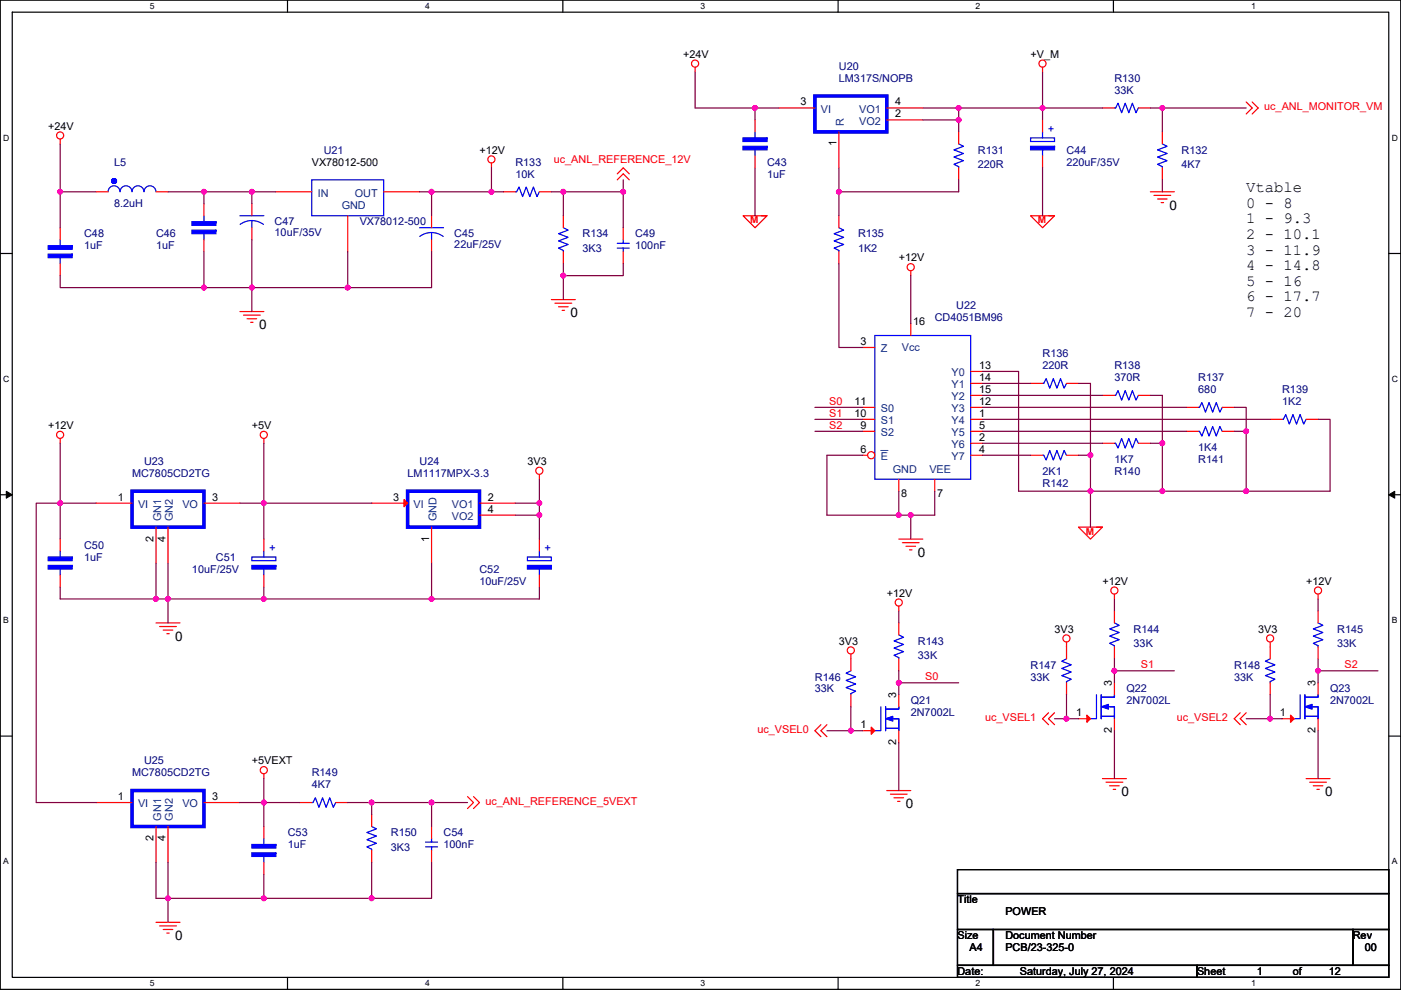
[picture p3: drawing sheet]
<svg xmlns="http://www.w3.org/2000/svg" width="297mm" height="210mm" viewBox="0 0 297 210" stroke-linecap="round" stroke-linejoin="round" font-family="sans-serif">
<path d="M.1 0h296.9v209.8h-296.9zM2.6 2.6h291.8v204.7h-291.8z" fill="none" stroke="#000" stroke-width=".25"/>
<g fill="#fff">
<path d="M31.8 .3h1v2h-1z"/>
<path d="M31.8 207.6h1v2h-1z"/>
</g>
<path d="M61 0v2.6M61 207.3v2.5" fill="none" stroke="#000" stroke-width=".25"/>
<g fill="#fff">
<path d="M90.1 .3h1v2h-1z"/>
<path d="M90.1 207.6h1v2h-1z"/>
</g>
<path d="M119.3 0v2.6M119.3 207.3v2.5" fill="none" stroke="#000" stroke-width=".25"/>
<g fill="#fff">
<path d="M148.5 .3h1v2h-1z"/>
<path d="M148.5 207.6h1v2h-1z"/>
</g>
<path d="M177.7 0v2.6M177.7 207.3v2.5" fill="none" stroke="#000" stroke-width=".25"/>
<g fill="#fff">
<path d="M206.9 .3h1v2h-1z"/>
<path d="M206.9 207.6h1v2h-1z"/>
</g>
<path d="M236.1 0v2.6M236.1 207.3v2.5" fill="none" stroke="#000" stroke-width=".25"/>
<g fill="#fff">
<path d="M265.2 .3h1v2h-1z"/>
<path d="M265.2 207.6h1v2h-1z"/>
<path d="M.7 28.2h1.3v2h-1.3z"/>
<path d="M295.1 28.2h1.3v2h-1.3z"/>
<path d="M.7 79.4h1.3v2h-1.3z"/>
<path d="M295.1 79.4h1.3v2h-1.3z"/>
</g>
<path d="M.1 53.8h2.5M294.4 53.8h2.6" fill="none" stroke="#000" stroke-width=".25"/>
<g fill="#fff">
<path d="M.7 130.5h1.2v2.1h-1.2z"/>
<path d="M295.1 130.5h1.2v2.1h-1.2z"/>
</g>
<path d="M.1 104.9h2.5M294.4 104.9h2.6" fill="none" stroke="#000" stroke-width=".25"/>
<path d="M1.3 104.2l1.3 .7-1.3 .8zM294.4 104.9l1.3-.7v1.5z" fill="#000" stroke="#000" stroke-width=".21"/>
<g fill="#fff">
<path d="M.7 181.7h1.2v2h-1.2z"/>
<path d="M295.1 181.7h1.2v2h-1.2z"/>
</g>
<path d="M.1 156.1h2.5M294.4 156.1h2.6M203 184.4h91.4v5.1h-91.4zM203 189.5h91.4v7.6h-91.4zM203 197.1h7.6v7.7h-7.6zM210.6 197.1h76.2v7.7h-76.2zM286.8 197.1h7.6v7.7h-7.6zM203 204.8h50.8v2.5h-50.8zM253.8 204.8h40.6v2.5h-40.6z" fill="none" stroke="#000" stroke-width=".25"/>
<g fill="none" stroke="#f00" stroke-width=".25">
<path d="M147.4 14.3v1M221 14.3v1M12.8 29.5v1M104.2 34.6v1M130.9 36.9l1.2-1.3 1.3 1.3M130.9 38.1l1.2-1.2 1.3 1.2M160.1 33.1v2.5M160.1 25.4v2.6M165.2 22.9h7.6M177.9 28v7.6M188 22.9h7.6M188 25.4h7.6"/>
<path d="M221 33.1v2.5M221 25.4v2.6M233.7 22.9h2.6M241.4 22.9h2.5M264.2 21.6l1.3 1.3-1.3 1.3M265.5 21.6l1.3 1.3-1.3 1.3M12.8 55.9v2.6M12.8 48.3v2.5M20.4 40.7h2.5M33.1 40.7h2.5M53.4 43.2v2.6M53.4 48.3v2.5"/>
<path d="M58.5 40.7h7.6M73.7 45.8v7.6M81.3 40.7h7.7M106.7 40.7h2.6M114.4 40.7h2.5M132.1 48.3v2.5M132.1 53.4v2.5M157.5 45.8h5.1l-2.5 2.5zM161.4 45.8h1.2M177.9 45.8v2.5M177.9 53.4v2.5M193.1 57.4v1.1"/>
<path d="M218.5 45.8h5.1l-2.6 2.5zM222.3 45.8h1.3M243.9 40.7h5.1M244.7 41.4h3.5M245.4 42.2h2.1M246.2 43h.5M50.9 66.1h5M51.6 66.8h3.6M52.4 67.6h2M53.1 68.4h.6M116.9 63.5h5.1M117.7 64.3h3.5"/>
<path d="M118.4 65.1h2.1M119.2 65.8h.5M182.9 73.7h2.6M193.1 68.6v2.6M205.8 78.8h2.5M12.8 93v1M55.9 93v1M182.9 91.5h2.6M182.9 88.9h2.6M182.9 86.4h2.6M205.8 81.3h2.5M205.8 83.9h2.5"/>
<path d="M205.8 86.4h2.5M205.8 88.9h2.5M205.8 91.5h2.5M205.8 94h2.5M205.8 96.6h2.5M218.5 81.3h2.5M218.5 96.6h2.5M226.1 81.3h2.6M226.1 96.6h2.6M233.7 83.9h2.6M233.7 94h2.6M241.4 83.9h2.5"/>
<path d="M241.4 94h2.5M251.5 91.5h2.6M251.5 86.4h2.6M259.1 91.5h2.6M259.1 86.4h2.6M12.8 114.3v2.6M78.8 106.7h7.6M91.5 111.8v7.6M101.7 106.7h7.6M101.7 109.3h7.6M114.4 100.6v1M114.4 114.3v2.6"/>
<path d="M190.6 114.3h5M190.6 101.6v2.6M191.3 115.1h3.6M192.1 115.9h2M192.8 116.6h.6M198.2 101.6v2.6M228.7 111.8h5l-2.5 2.5zM232.5 111.8h1.2M12.8 122v2.5M33.1 132.1h5.1M33.8 132.9h3.6M34.6 133.6h2"/>
<path d="M35.4 134.4h.5M114.4 122v2.5M180.4 138.7v3.6M190.6 128.6v1M190.6 132.1v2.6M190.6 139.7v2.6M226.1 136.2v3.5M236.3 129.6v2.5M236.3 137.2v2.5M236.3 126v1M269.3 136.2v1M279.5 126v1"/>
<path d="M279.5 129.6v2.5M279.5 137.2v2.5M174.1 153.7l-1.3 1.3 1.3 1.3M175.3 153.7l-1.2 1.3 1.2 1.3M180.4 147.4v2.5M182.9 155h2.6M190.6 155v2.5M190.6 147.4v2.5M222.3 151.2l-1.3 1.2 1.3 1.3M223.6 151.2l-1.3 1.2 1.3 1.3M226.1 144.8v2.6M228.7 152.4h2.5"/>
<path d="M236.3 152.4v2.6M236.3 144.8v2.6M263 151.2l-1.3 1.2 1.3 1.3M264.2 151.2l-1.2 1.2 1.2 1.3M20.4 170.2h7.6M33.1 175.3v7.6M35.6 175.3v7.6M43.2 170.2h7.7M55.9 164.1v1M55.9 175.3v2.5M99.1 169l1.3 1.2-1.3 1.3M100.4 169l1.3 1.2-1.3 1.3"/>
<path d="M188 167.7h5.1M188.8 168.4h3.5M189.5 169.2h2.1M190.3 170h.5M233.7 165.1h5.1M234.5 165.9h3.6M235.3 166.7h2M236 167.4h.5M276.9 165.1h5.1M277.7 165.9h3.5M278.4 166.7h2.1M279.2 167.4h.5"/>
<path d="M33.1 195.6h5.1M33.8 196.4h3.6M34.6 197.1h2M35.4 197.9h.5M55.9 182.9v2.6"/>
<circle cx="147.4" cy="13.5" r=".76"/>
<circle cx="221" cy="13.5" r=".76"/>
<circle cx="12.7" cy="28.7" r=".76"/>
<circle cx="104.2" cy="33.8" r=".76"/>
<circle cx="193.1" cy="56.7" r=".76"/>
<circle cx="12.7" cy="92.2" r=".76"/>
<circle cx="55.9" cy="92.2" r=".76"/>
<circle cx="114.3" cy="99.9" r=".76"/>
<circle cx="180.4" cy="138" r=".76"/>
<circle cx="190.5" cy="127.8" r=".76"/>
<circle cx="226.1" cy="135.4" r=".76"/>
<circle cx="236.3" cy="125.3" r=".76"/>
<circle cx="269.3" cy="135.4" r=".76"/>
<circle cx="279.4" cy="125.3" r=".76"/>
<circle cx="55.9" cy="163.4" r=".76"/>
</g>
<g fill="#00f" stroke="#00f" stroke-width=".25">
<path d="M218.5 31v.8h5.1v-.8z" fill-rule="evenodd"/>
<path d="M111.8 119.9v.8h5.1v-.8z" fill-rule="evenodd"/>
<path d="M10.2 53.9v.8h5.1v-.8z" fill-rule="evenodd"/>
<path d="M10.2 52.1v.8h5.1v-.8z" fill-rule="evenodd"/>
<path d="M157.5 31v.8h5.1v-.8z" fill-rule="evenodd"/>
<path d="M157.5 29.3v.7h5.1v-.7z" fill-rule="evenodd"/>
<path d="M233.5 149.9l1.5-.5v1z" fill-rule="evenodd"/>
<path d="M10.2 119.9v.8h5.1v-.8z" fill-rule="evenodd"/>
<path d="M10.2 118.2v.7h5.1v-.7z" fill-rule="evenodd"/>
<path d="M187.8 152.4l1.5-.5v1.1z" fill-rule="evenodd"/>
<path d="M53.4 180.9v.8h5.1v-.8z" fill-rule="evenodd"/>
<path d="M53.4 179.1v.8h5.1v-.8z" fill-rule="evenodd"/>
</g>
<g fill="none" stroke="#00f" stroke-width=".25">
<path d="M23.7 38.1l.2-.2h.5l-.5 1M23.7 38.1v.6l.2 .2M23.7 38.1l1 .6M23.9 37.9l.5 1M23.9 38.9h.5M24.4 37.9l.3 .2v.6M24.7 38.1l-1 .6M24.7 38.7l-.3 .2M66.1 38.1h15.2v7.7h-15.2zM160.1 28v1.3M160.1 31.5v1.6M218.5 29.3h5.1v.7h-5.1z"/>
<path d="M221 28v1.3M221 31.5v1.6M236.3 22.9h.2l.5-1 .8 2 .8-2 .7 2 .8-2 .8 2 .5-1M12.8 50.8v1.3M12.8 54.4v1.5M22.9 40.7a1.26 1.26 0 0 1 1.3-1.3 1.26 1.26 0 0 1 1.2 1.3 1.27 1.27 0 0 1 1.3-1.3 1.27 1.27 0 0 1 1.3 1.3 1.27 1.27 0 0 1 1.2-1.3 1.27 1.27 0 0 1 1.3 1.3 1.27 1.27 0 0 1 1.3-1.3 1.27 1.27 0 0 1 1.3 1.3M50.9 45.8h5M50.9 47.6a4.1 4.1 0 0 1 5 0M53.4 46.8v1.5M109.3 40.7h.2l.5-1 .8 2 .8-2 .7 2 .8-2 .8 2 .5-1M130.9 51.6h2.5M130.9 52.6h2.5"/>
<path d="M132.1 52.6v.8M132.1 50.8v.8M177.9 48.3l1 .5-2.1 .8 2.1 .7-2.1 .8 2.1 .8-2.1 .7 1.1 .5v.3M185.5 71.2h20.3v30.4h-20.3zM221 81.3h.3l.5-1 .8 2 .7-2 .8 2 .8-2 .7 2 .5-1M221 96.6h.3l.5 1 .8-2.1 .7 2.1 .8-2.1 .8 2.1 .7-2.1 .5 1.1M236.3 83.9h.2l.5-1.1 .8 2.1 .8-2.1 .7 2.1 .8-2.1 .8 2.1 .5-1M236.3 94h.2l.5 1 .8-2 .8 2 .7-2 .8 2 .8-2 .5 1M254.1 91.5h.2l.5 1 .8-2 .7 2 .8-2 .8 2 .7-2 .5 1M254.1 86.4h.2l.5-1 .8 2 .7-2 .8 2 .8-2 .7 2 .5-1M12.8 116.9v1.3M111.8 118.2h5.1v.7h-5.1z"/>
<path d="M114.4 116.9v1.3M12.8 120.4v1.6M114.4 120.4v1.6M190.6 134.7l1 .5-2.1 .7 2.1 .8-2.1 .8 2.1 .7-2.1 .8 1.1 .5v.2M226.1 139.7l-1 .6 2 .7-2 .8 2 .7-2 .8 2 .8-1 .5v.2M236.3 132.1l1 .5-2 .8 2 .8-2 .7 2 .8-2 .7 1 .5v.3M279.5 132.1l1 .5-2.1 .8 2.1 .8-2.1 .7 2.1 .8-2.1 .7 1.1 .5v.3M180.4 142.3l-1 .5 2 .8-2 .7 2 .8-2 .7 2 .8-1 .5v.3M186.7 149.9v5.1h-1.2M187.8 149.9v5.1M187.8 154.5h2.8M188 154.5h2.3"/>
<path d="M188 150.4h2.6v-.5v.5h-2.8M189 152.4h1.6v2.6v-2.6h-1.1M232.5 147.4v5h-1.3M233.5 147.4v5M233.5 151.9h2.8M233.7 151.9h2.3M233.7 147.9h2.6v-.5v.5h-2.8M234.8 149.9h1.5v2.5v-2.5h-1M55.9 177.8v1.3M55.9 181.4v1.5"/>
</g>
<path d="M172.8 20.4h15.2v7.6h-15.2zM86.4 104.2h15.3v7.6h-15.3zM28 167.7h15.2v7.6h-15.2z" fill="none" stroke="#00f" stroke-width=".76"/>
<g fill="#f00" stroke="#f00" stroke-width=".25">
<path d="M85.7 106l.7 .7-.7 .8z"/>
<path d="M230.4 151.7l.8 .7-.8 .8z"/>
<path d="M184.7 154.2l.8 .8-.8 .7z"/>
</g>
<circle cx="184.7" cy="96.5" r=".76" fill="#fff" stroke="#f00" stroke-width=".25"/>
<g fill="none" stroke="#f00" stroke-width=".25">
<path d="M203.3 28v2.5M203.3 35.6v2.5M246.4 28v2.5M246.4 35.6v2.5M43.2 50.8v2.6M43.2 43.2v2.6M91.5 45.8v2.5M91.5 50.8v2.6M119.4 45.8v2.5M119.4 53.4v2.5M182.9 96.6h1.1M269.3 88.9h2.5"/>
<path d="M276.9 88.9h2.6M20.4 106.7h7.6M33.1 111.8v7.6M35.6 111.8v7.6M43.2 106.7h7.7M55.9 114.3v2.6M55.9 122v2.5M269.3 137.2v2.5M269.3 144.8v2.6M271.8 152.4h2.6M279.5 152.4v2.6M279.5 144.8v2.6"/>
<path d="M63.6 170.2h2.5M71.2 170.2h2.5M78.8 172.8v2.5M91.5 175.3v2.5M78.8 180.4v2.5M91.5 180.4v2.5"/>
</g>
<path d="M186.7 95.5h1.6" fill="none" stroke="#004080" stroke-width=".21"/>
<g fill="none" stroke="#00f" stroke-width=".25">
<path d="M203.3 30.5l1 .5-2.1 .8 2.1 .8-2.1 .7 2.1 .8-2.1 .7 1.1 .5v.3M246.4 30.5l1.1 .5-2.1 .8 2.1 .8-2.1 .7 2.1 .8-2.1 .7 1 .5v.3M43.2 45.8v1.2M43.2 49.3v1.5M89 48.3h5M89 50.1a4.1 4.1 0 0 1 5 0M91.5 49.3v1.5M119.4 48.3l1.1 .5-2.1 .8 2.1 .7-2.1 .8 2.1 .8-2.1 .7 1 .5v.3M271.8 88.9h.3l.5-1 .8 2.1 .7-2.1 .8 2.1 .8-2.1 .7 2.1 .5-1.1M53.4 118.2h5.1v.7h-5.1zM55.9 116.9v1.3M55.9 120.4v1.6"/>
<path d="M269.3 139.7l-1 .6 2 .7-2 .8 2 .7-2 .8 2 .8-1 .5v.2M275.6 147.4v5h-1.2M276.7 147.4v5M276.7 151.9h2.8M276.9 151.9h2.3M276.9 147.9h2.6v-.5v.5h-2.8M277.9 149.9h1.6v2.5v-2.5h-1.1M66.1 170.2h.3l.5-1 .7 2 .8-2 .7 2 .8-2 .8 2 .5-1M78.8 175.3l1 .5-2 .8 2 .7-2 .8 2 .8-2 .7 1 .5v.3M90.2 178.6h2.6M90.2 179.6h2.6M91.5 179.6v.8"/>
<path d="M91.5 177.8v.8"/>
</g>
<g fill="#00f" stroke="#00f" stroke-width=".25">
<path d="M53.4 119.9v.8h5.1v-.8z" fill-rule="evenodd"/>
<path d="M40.7 48.8v.8h5.1v-.8z" fill-rule="evenodd"/>
<path d="M40.7 47v.8h5.1v-.8z" fill-rule="evenodd"/>
<path d="M276.7 149.9l1.5-.5v1z" fill-rule="evenodd"/>
</g>
<path d="M28 104.2h15.2v7.6h-15.2z" fill="none" stroke="#00f" stroke-width=".76"/>
<path d="M273.6 151.7l.8 .7-.8 .8z" fill="#f00" stroke="#f00" stroke-width=".25"/>
<g fill="none" stroke="#800040" stroke-width=".25">
<path d="M147.4 15.3v7.6h12.7M221 15.3v10.1M12.8 30.5v10.2M104.2 35.6v5.1M132.1 38.1v2.6M160.1 22.9h5.1M160.1 22.9v2.5M160.1 35.6v10.2M177.9 35.6v5.1M195.6 25.4h7.7M195.6 22.9h7.7M203.3 25.4v2.6"/>
<path d="M203.3 22.9v2.5M203.3 38.1v2.6h-25.4M221 35.6v10.2M233.7 22.9h-30.4M243.9 22.9h2.5v5.1M246.4 22.9h17.8M246.4 38.1v2.6M12.8 40.7h7.6M12.8 58.5v2.5h30.4M12.8 40.7v7.6M35.6 40.7h7.6M43.2 40.7v2.5"/>
<path d="M43.2 53.4v7.6M43.2 40.7h10.2M53.4 40.7h5.1M53.4 40.7v2.5M53.4 50.8v10.2M73.7 53.4v7.6M89 40.7h2.5M91.5 53.4v7.6h-17.8M91.5 40.7h12.7M91.5 40.7v5.1M104.2 40.7h2.5M116.9 40.7h2.5"/>
<path d="M119.4 40.7v5.1M119.4 40.7h12.7M119.4 55.9v2.6M119.4 58.5v5M132.1 40.7v7.6M132.1 55.9v2.6h-12.7M177.9 55.9v17.8h5M177.9 40.7v5.1M193.1 58.5v10.1M43.2 61h10.2M53.4 61h20.3M53.4 61v5.1"/>
<path d="M208.3 78.8h7.7v25.4h15.2v7.6M12.8 94v12.7M55.9 94v12.7M172.8 86.4h10.1M172.8 91.5h10.1M172.8 88.9h10.1M182.9 96.6h-7.6v12.7h15.3M208.3 96.6h10.2M208.3 83.9h25.4M208.3 94h25.4M208.3 86.4h43.2M208.3 91.5h43.2"/>
<path d="M208.3 88.9h61M208.3 81.3h10.2M228.7 96.6h2.5v7.6h15.2M228.7 81.3h2.5v15.3M243.9 94h2.5v10.2M243.9 83.9h2.5v10.1M261.7 86.4h2.5v5.1M261.7 91.5h2.5M279.5 88.9h2.5v15.3h-17.8v-12.7M12.8 106.7h7.6M12.8 106.7v7.6M12.8 106.7h-5.1v63.5h12.7"/>
<path d="M33.1 119.4v7.6M35.6 119.4v7.6M50.9 106.7h5M55.9 106.7v7.6M55.9 106.7h22.9M91.5 119.4v7.6M109.3 109.3h5.1M109.3 106.7h5.1M114.4 109.3v5M114.4 101.6v5.1M114.4 106.7v2.6M190.6 104.2v5.1"/>
<path d="M190.6 109.3h2.5M193.1 109.3v5M198.2 104.2v5.1h-5.1M246.4 104.2h17.8M12.8 124.5v2.5h20.3M33.1 127h2.5M35.6 127h20.3M35.6 127v5.1M55.9 127h35.6M55.9 124.5v2.5M114.4 124.5v2.5h-22.9M190.6 129.6v2.5"/>
<path d="M236.3 127v2.6M236.3 139.7v2.6M279.5 127v2.6M279.5 139.7v2.6M175.3 155h5.1M180.4 155h2.5M180.4 149.9v5.1M190.6 142.3v2.5M190.6 144.8v2.6M190.6 157.5v10.2M190.6 144.8h12.7M223.6 152.4h2.5"/>
<path d="M226.1 147.4v5M226.1 152.4h2.6M236.3 142.3v2.5M236.3 155v10.1M236.3 142.3h12.7M264.2 152.4h5.1M269.3 147.4v5M269.3 152.4h2.5M279.5 155v10.1M279.5 142.3h12.7M279.5 142.3v2.5M50.9 170.2h5"/>
<path d="M55.9 165.1v5.1M55.9 170.2v5.1M55.9 170.2h7.7M73.7 170.2h5.1v2.6M78.8 170.2h12.7M99.1 170.2h-7.6v5.1M33.1 182.9v7.6h2.5M35.6 182.9v7.6M35.6 190.5v5.1M35.6 190.5h20.3M55.9 190.5h22.9M55.9 185.5v5"/>
<path d="M78.8 182.9v7.6M91.5 182.9v7.6h-12.7"/>
</g>
<g fill="#f0f" stroke="#f0f" stroke-width=".25">
<circle cx="203.2" cy="25.4" r=".5"/>
<circle cx="203.2" cy="22.9" r=".5"/>
<circle cx="177.8" cy="40.7" r=".5"/>
<circle cx="190.5" cy="109.2" r=".5"/>
<circle cx="193.1" cy="109.2" r=".5"/>
<circle cx="246.4" cy="94" r=".5"/>
<circle cx="264.2" cy="104.2" r=".5"/>
<circle cx="246.4" cy="104.2" r=".5"/>
<circle cx="264.2" cy="91.5" r=".5"/>
<circle cx="231.2" cy="96.5" r=".5"/>
<circle cx="231.2" cy="104.2" r=".5"/>
<circle cx="236.3" cy="142.3" r=".5"/>
<circle cx="226.1" cy="152.4" r=".5"/>
<circle cx="279.4" cy="142.3" r=".5"/>
<circle cx="269.3" cy="152.4" r=".5"/>
<circle cx="190.5" cy="144.8" r=".5"/>
<circle cx="43.2" cy="40.7" r=".5"/>
<circle cx="53.4" cy="40.7" r=".5"/>
<circle cx="43.2" cy="61" r=".5"/>
<circle cx="53.4" cy="61" r=".5"/>
<circle cx="73.7" cy="61" r=".5"/>
<circle cx="12.7" cy="106.7" r=".5"/>
<circle cx="55.9" cy="106.7" r=".5"/>
<circle cx="114.3" cy="109.2" r=".5"/>
<circle cx="114.3" cy="106.7" r=".5"/>
<circle cx="33.1" cy="127" r=".5"/>
<circle cx="35.6" cy="127" r=".5"/>
<circle cx="91.5" cy="127" r=".5"/>
<circle cx="55.9" cy="127" r=".5"/>
<circle cx="12.7" cy="40.7" r=".5"/>
<circle cx="91.5" cy="40.7" r=".5"/>
<circle cx="104.2" cy="40.7" r=".5"/>
<circle cx="160.1" cy="22.9" r=".5"/>
<circle cx="55.9" cy="170.2" r=".5"/>
<circle cx="35.6" cy="190.5" r=".5"/>
<circle cx="180.4" cy="155" r=".5"/>
<circle cx="221" cy="22.9" r=".5"/>
<circle cx="246.4" cy="22.9" r=".5"/>
<circle cx="78.8" cy="170.2" r=".5"/>
<circle cx="78.8" cy="190.5" r=".5"/>
<circle cx="55.9" cy="190.5" r=".5"/>
<circle cx="91.5" cy="170.2" r=".5"/>
<circle cx="119.4" cy="40.7" r=".5"/>
<circle cx="132.1" cy="40.7" r=".5"/>
<circle cx="119.4" cy="58.4" r=".5"/>
</g>
<g font-size="3.3">
<text x="264.2" y="40.8">Vtable</text>
<text x="264.2" y="44.1">0 - 8</text>
<text x="264.2" y="47.4">1 - 9.3</text>
<text x="264.2" y="50.7">2 - 10.1</text>
<text x="264.2" y="54">3 - 11.9</text>
<text x="264.2" y="57.3">4 - 14.8</text>
<text x="264.2" y="60.6">5 - 16</text>
<text x="264.2" y="63.9">6 - 17.7</text>
<text x="264.2" y="67.2">7 - 20</text>
</g>
<g font-size="2.8">
<text x="248" y="44.4">0</text>
<text x="54.9" y="69.8">0</text>
<text x="121" y="67.3">0</text>
<text x="194.6" y="118.1">0</text>
<text x="37.1" y="135.9">0</text>
<text x="192.1" y="171.4">0</text>
<text x="237.8" y="168.9">0</text>
<text x="281" y="168.9">0</text>
<text x="37.1" y="199.4">0</text>
</g>
<g font-size="2.3">
<text x="144.8" y="12.3">+24V</text>
<text x="218.5" y="12.3">+V_M</text>
<text x="169.7" y="22.4">3</text>
<text x="189.8" y="22.4">4</text>
<text x="10.2" y="27.5">+24V</text>
<text x="189.8" y="24.9">2</text>
<text x="66.1" y="35.1">VX78012-500</text>
<text x="101.7" y="32.6">+12V</text>
<text x="177.3" y="31.1" transform="rotate(-90 177.3 31.1)">1</text>
<text x="190.6" y="55.4">+12V</text>
<text x="193.6" y="68.9">16</text>
<text x="182.4" y="73.2">3</text>
<text x="207.6" y="78.3">13</text>
<text x="207.6" y="80.8">14</text>
<text x="207.6" y="83.3">15</text>
<text x="181.2" y="88.4">10</text>
<text x="181.2" y="85.9">11</text>
<text x="207.6" y="85.9">12</text>
<text x="207.6" y="88.4">1</text>
<text x="10.2" y="91">+12V</text>
<text x="53.4" y="91">+5V</text>
<text x="182.4" y="91">9</text>
<text x="207.6" y="91">5</text>
<text x="207.6" y="93.5">2</text>
<text x="111.8" y="98.6">3V3</text>
<text x="182.4" y="96">6</text>
<text x="207.6" y="96">4</text>
<text x="25" y="106.2">1</text>
<text x="45" y="106.2">3</text>
<text x="83.4" y="106.2">3</text>
<text x="103.4" y="106.2">2</text>
<text x="191.1" y="105.5">8</text>
<text x="198.7" y="105.5">7</text>
<text x="103.4" y="108.7">4</text>
<text x="32.6" y="114.9" transform="rotate(-90 32.6 114.9)">2</text>
<text x="35.1" y="114.9" transform="rotate(-90 35.1 114.9)">4</text>
<text x="91" y="114.9" transform="rotate(-90 91 114.9)">1</text>
<text x="233.7" y="124">+12V</text>
<text x="276.9" y="124">+12V</text>
<text x="188" y="126.6">+12V</text>
<text x="177.9" y="136.7">3V3</text>
<text x="223.6" y="134.2">3V3</text>
<text x="266.8" y="134.2">3V3</text>
<text x="190" y="148.1" transform="rotate(-90 190 148.1)">3</text>
<text x="235.8" y="145.6" transform="rotate(-90 235.8 145.6)">3</text>
<text x="278.9" y="145.6" transform="rotate(-90 278.9 145.6)">3</text>
<text x="182.4" y="154.5">1</text>
<text x="228.2" y="151.9">1</text>
<text x="235.8" y="155.5" transform="rotate(-90 235.8 155.5)">2</text>
<text x="271.3" y="151.9">1</text>
<text x="278.9" y="155.5" transform="rotate(-90 278.9 155.5)">2</text>
<text x="190" y="158.1" transform="rotate(-90 190 158.1)">2</text>
<text x="53.4" y="162.1">+5VEXT</text>
<text x="25" y="169.7">1</text>
<text x="45" y="169.7">3</text>
<text x="32.6" y="178.4" transform="rotate(-90 32.6 178.4)">2</text>
<text x="35.1" y="178.4" transform="rotate(-90 35.1 178.4)">4</text>
<text x="203" y="191.6">Title</text>
<text x="213.2" y="194.1">POWER</text>
<text x="203" y="199.2">Size</text>
<text x="205.5" y="201.7">A4</text>
<text x="213.2" y="199.2">Document Number</text>
<text x="213.2" y="201.7">PCB/23-325-0</text>
<text x="286.8" y="199.2">Rev</text>
<text x="289.4" y="201.7">00</text>
<text x="203" y="206.8">Date:</text>
<text x="216.2" y="206.8">Saturday, July 27, 2024</text>
<text x="253.8" y="206.8">Sheet</text>
<text x="266.5" y="206.8">1</text>
<text x="274.1" y="206.8">of</text>
<text x="281.7" y="206.8">12</text>
</g>
<g font-size="2.3" fill="#000080">
<text x="177.9" y="14.8">U20</text>
<text x="177.9" y="17.3">LM317S/NOPB</text>
<text x="236.3" y="17.3">R130</text>
<text x="236.3" y="19.9">33K</text>
<text x="24.2" y="35.1">L5</text>
<text x="68.6" y="32.6">U21</text>
<text x="109.3" y="35.1">R133</text>
<text x="162.6" y="35.1">C43</text>
<text x="207.3" y="32.6">R131</text>
<text x="207.3" y="35.6">220R</text>
<text x="226.1" y="32.6">C44</text>
<text x="226.1" y="35.1">220uF/35V</text>
<text x="250.5" y="32.6">R132</text>
<text x="250.5" y="35.6">4K7</text>
<text x="109.3" y="37.7">10K</text>
<text x="162.6" y="37.7">1uF</text>
<text x="24.2" y="44">8.2uH</text>
<text x="58.2" y="47.8">C47</text>
<text x="76.3" y="47.8">VX78012-500</text>
<text x="17.8" y="50.4">C48</text>
<text x="17.8" y="52.9">1uF</text>
<text x="33.1" y="50.4">C46</text>
<text x="33.1" y="52.9">1uF</text>
<text x="58.2" y="50.1">10uF/35V</text>
<text x="96.3" y="50.4">C45</text>
<text x="96.3" y="52.6">22uF/25V</text>
<text x="123.5" y="50.4">R134</text>
<text x="123.5" y="53.4">3K3</text>
<text x="134.7" y="50.4">C49</text>
<text x="134.7" y="52.9">100nF</text>
<text x="181.9" y="50.4">R135</text>
<text x="181.9" y="53.4">1K2</text>
<text x="202.8" y="65.6">U22</text>
<text x="198.2" y="68.1">CD4051BM96</text>
<text x="221" y="75.8">R136</text>
<text x="221" y="78.3">220R</text>
<text x="236.3" y="78.3">R138</text>
<text x="236.3" y="80.8">370R</text>
<text x="254.1" y="80.8">R137</text>
<text x="254.1" y="83.4">680</text>
<text x="271.8" y="83.4">R139</text>
<text x="271.8" y="85.9">1K2</text>
<text x="254.1" y="95.6">1K4</text>
<text x="28" y="101.2">MC7805CD2TG</text>
<text x="30.5" y="98.6">U23</text>
<text x="86.4" y="101.2">LM1117MPX-3.3</text>
<text x="89" y="98.6">U24</text>
<text x="221" y="100.6">2K1</text>
<text x="236.3" y="100.6">R140</text>
<text x="236.3" y="98.1">1K7</text>
<text x="254.1" y="98.1">R141</text>
<text x="221" y="103.2">R142</text>
<text x="17.8" y="116.4">C50</text>
<text x="17.8" y="118.9">1uF</text>
<text x="45.8" y="118.9">C51</text>
<text x="40.7" y="121.5">10uF/25V</text>
<text x="101.7" y="121.5">C52</text>
<text x="101.7" y="124">10uF/25V</text>
<text x="194.6" y="136.7">R143</text>
<text x="240.3" y="134.2">R144</text>
<text x="240.3" y="137.2">33K</text>
<text x="283.5" y="134.2">R145</text>
<text x="283.5" y="137.2">33K</text>
<text x="194.6" y="139.8">33K</text>
<text x="218.5" y="141.8">R147</text>
<text x="261.7" y="141.8">R148</text>
<text x="172.8" y="144.3">R146</text>
<text x="172.8" y="146.9">33K</text>
<text x="193.1" y="149.4">Q21</text>
<text x="218.5" y="144.3">33K</text>
<text x="238.8" y="146.9">Q22</text>
<text x="238.8" y="149.4">2N7002L</text>
<text x="261.7" y="144.3">33K</text>
<text x="282" y="146.9">Q23</text>
<text x="282" y="149.4">2N7002L</text>
<text x="193.1" y="152">2N7002L</text>
<text x="28" y="164.7">MC7805CD2TG</text>
<text x="30.5" y="162.1">U25</text>
<text x="66.1" y="164.7">R149</text>
<text x="66.1" y="167.2">4K7</text>
<text x="61" y="177.4">C53</text>
<text x="61" y="179.9">1uF</text>
<text x="82.9" y="177.4">R150</text>
<text x="94" y="177.4">C54</text>
<text x="94" y="179.9">100nF</text>
<text x="82.9" y="180.4">3K3</text>
</g>
<g font-size="2.3" fill="#004080">
<text x="174.1" y="23.9">VI</text>
<text x="182.2" y="23.9">VO1</text>
<text x="178.9" y="26.7" transform="rotate(-90 178.9 26.7)">R</text>
<text x="182.2" y="26.5">VO2</text>
<text x="67.4" y="41.7">IN</text>
<text x="75.2" y="41.7">OUT</text>
<text x="72.5" y="44.4">GND</text>
<text x="186.8" y="74.7">Z</text>
<text x="191.2" y="74.5">Vcc</text>
<text x="201.8" y="79.8">Y0</text>
<text x="201.8" y="82.4">Y1</text>
<text x="186.8" y="90">S1</text>
<text x="186.8" y="87.4">S0</text>
<text x="201.8" y="84.9">Y2</text>
<text x="201.8" y="87.4">Y3</text>
<text x="201.8" y="90">Y4</text>
<text x="186.8" y="92.5">S2</text>
<text x="201.8" y="92.5">Y5</text>
<text x="201.8" y="95.1">Y6</text>
<text x="186.8" y="97.6">E</text>
<text x="189.3" y="100.3">GND</text>
<text x="197" y="100.3">VEE</text>
<text x="201.8" y="97.6">Y7</text>
<text x="29.3" y="107.8">VI</text>
<text x="38.7" y="107.8">VO</text>
<text x="87.7" y="107.8">VI</text>
<text x="95.8" y="107.8">VO1</text>
<text x="34.1" y="110.5" transform="rotate(-90 34.1 110.5)">GN1</text>
<text x="36.7" y="110.5" transform="rotate(-90 36.7 110.5)">GN2</text>
<text x="92.6" y="110.5" transform="rotate(-90 92.6 110.5)">GND</text>
<text x="95.8" y="110.3">VO2</text>
<text x="29.3" y="171.3">VI</text>
<text x="38.7" y="171.3">VO</text>
<text x="34.1" y="174" transform="rotate(-90 34.1 174)">GN1</text>
<text x="36.7" y="174" transform="rotate(-90 36.7 174)">GN2</text>
</g>
<g font-size="2.3" fill="#f00">
<text x="268" y="23.4">uc_ANL_MONITOR_VM</text>
<text x="117.4" y="34.6">uc_ANL_REFERENCE_12V</text>
<text x="175.8" y="85.9">S0</text>
<text x="175.8" y="88.4">S1</text>
<text x="175.8" y="91">S2</text>
<text x="241.9" y="141.8">S1</text>
<text x="285" y="141.8">S2</text>
<text x="196.1" y="144.3">S0</text>
<text x="160.6" y="155.5">uc_VSEL0</text>
<text x="208.8" y="153">uc_VSEL1</text>
<text x="249.5" y="153">uc_VSEL2</text>
<text x="102.9" y="170.8">uc_ANL_REFERENCE_5VEXT</text>
</g>
<g font-size="2.3" fill="#00f">
<text x="223.5" y="28" transform="rotate(-90 223.5 28)">+</text>
<text x="58.4" y="116.9" transform="rotate(-90 58.4 116.9)">+</text>
<text x="116.8" y="116.9" transform="rotate(-90 116.8 116.9)">+</text>
</g>
<g font-size="2" fill="#f00">
<text x="159.1" y="47.4">M</text>
<text x="220" y="47.4">M</text>
<text x="230.2" y="113.4">M</text>
</g>
<g font-size="1.8">
<text x="31.8" y="1.9">5</text>
<text x="90.1" y="1.9">4</text>
<text x="148.5" y="1.9">3</text>
<text x="206.9" y="1.9">2</text>
<text x="265.2" y="1.9">1</text>
<text x=".7" y="29.8">D</text>
<text x="295.1" y="29.8">D</text>
<text x=".7" y="81">C</text>
<text x="295.1" y="81">C</text>
<text x=".7" y="132.2">B</text>
<text x="295.1" y="132.2">B</text>
<text x=".7" y="183.3">A</text>
<text x="295.1" y="183.3">A</text>
<text x="31.8" y="209.2">5</text>
<text x="90.1" y="209.2">4</text>
<text x="148.5" y="209.2">3</text>
<text x="206.9" y="209.2">2</text>
<text x="265.2" y="209.2">1</text>
</g>
</svg>
